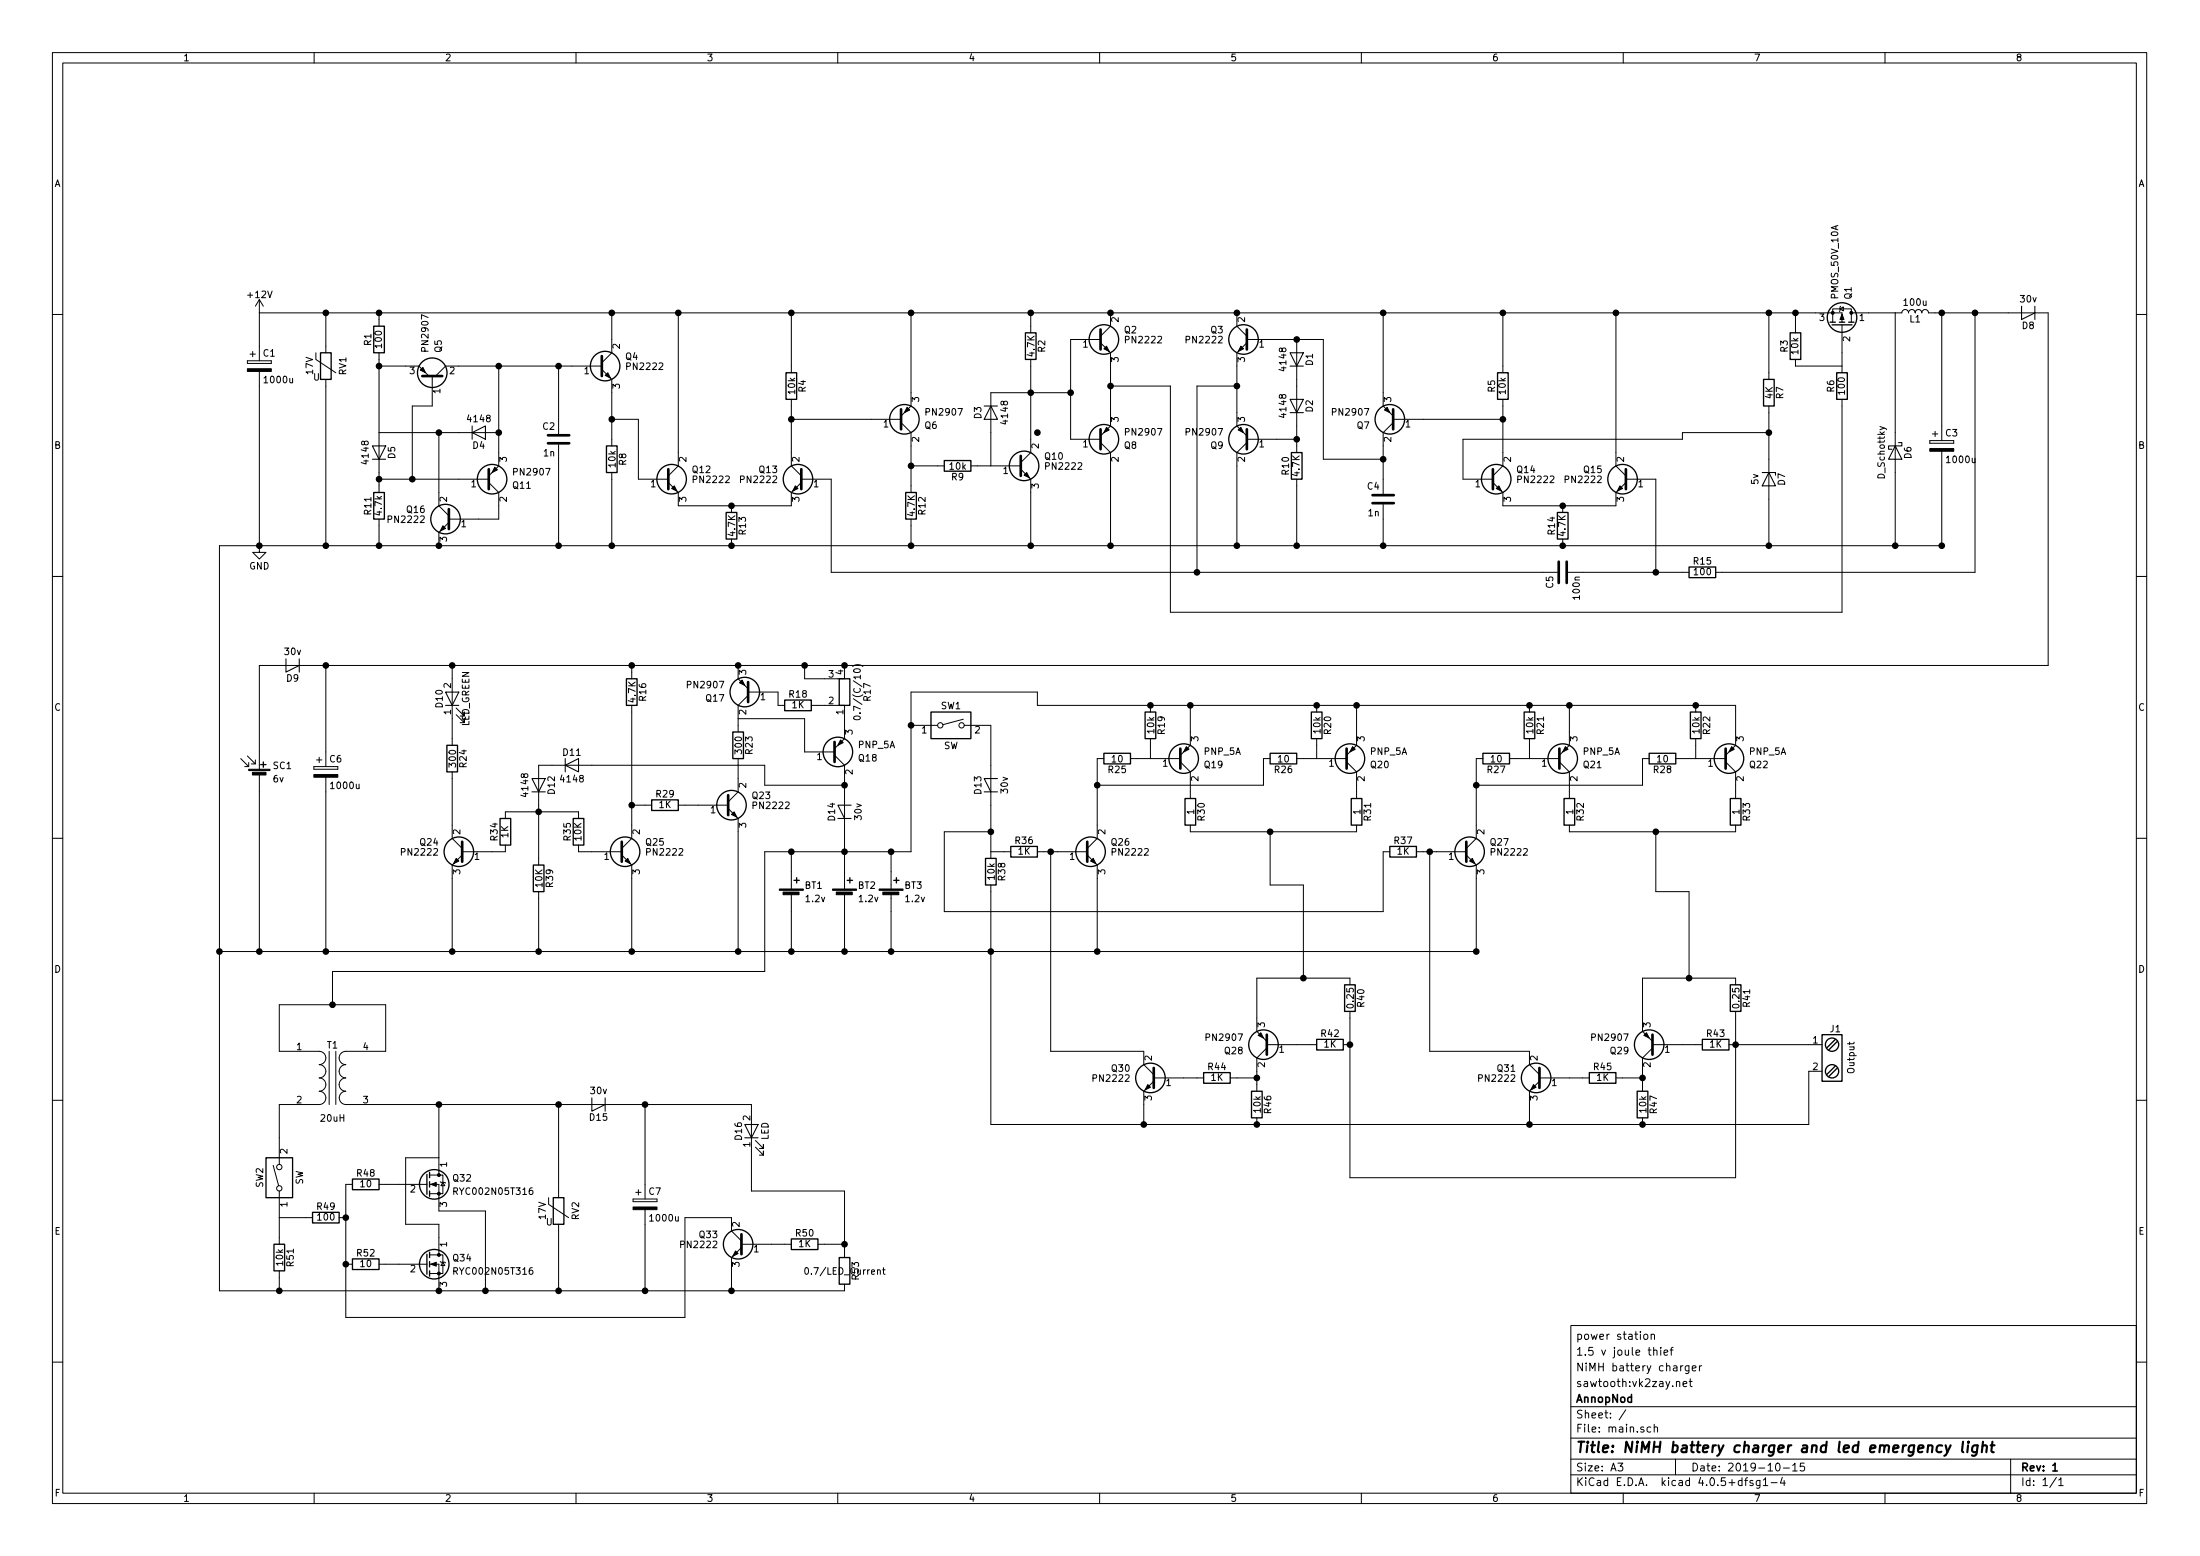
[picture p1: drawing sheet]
<svg xmlns="http://www.w3.org/2000/svg" width="420mm" height="297mm" viewBox="0 0 420 297" stroke-linecap="round" stroke-linejoin="round" font-family="sans-serif">
<g fill="none" stroke="#000" stroke-width=".19">
<path d="M10 10h400v277h-400zM12 12h396v273.1h-396zM60 10v2M110 10v2M160 10v2M210 10v2M260 10v2M310 10v2M360 10v2M49.5 57.2l-.7 1.3M49.5 57.2v11.7M49.5 57.2l.8 1.3"/>
<path d="M49.5 59.7h302.3v1.8M62.2 59.7v7.6M72.4 59.7v2.6M116.8 59.7v7.6l-1.9 2M129.5 59.7v29.2l-1.9 1.9M151.1 59.7v11.5M174 59.7v17.8l-1.9 1.9M196.8 59.7v3.8M212.1 59.7v2.6l-1.9 1.9M236.2 59.7v2.6l1.9 1.9M264.2 59.7v17.8l1.9 1.9M287 59.7v11.5"/>
<path d="M308.6 59.7v29.2l1.9 1.9M337.8 59.7v12.7M342.9 59.7v3.8M351.4 59l.6-.4v.7zM351.5 58.5l-.2 1M353.6 59.7v-.7h-3.6v2.5M353.6 59.7h9.6a.63 .63 0 0 1 .7-.6 .63 .63 0 0 1 .6 .6 .63 .63 0 0 1 .6-.6 .63 .63 0 0 1 .7 .6 .63 .63 0 0 1 .6-.6 .63 .63 0 0 1 .6 .6 .63 .63 0 0 1 .7-.6 .63 .63 0 0 1 .6 .6h22.9v67.3h-341.7v19.8M353.6 59.7v1.8M361.9 59.7v44.5M370.8 59.7v24.4M377.2 59.7v49.6h-49.5M10 60h2"/>
<path d="M47.2 68.9v.5zM47.2 69.4h4.6zM47.2 68.9h4.6zM47.8 67.6h1M48.3 67.1v1M49.5 70.9v34.5h1.3l-1.3 1.3-1.2-1.3h1.2M51.8 68.9v.5zM60.3 67.3v1.3l3.8 2.6M62.2 72.4v31.8M72.4 69.9h7.6l1.9 1.9M72.4 67.3v26.7M82.5 71.8v5.7h-3.8v14"/>
<path d="M95.2 69.9v19l-1.9 1.9M106.7 69.9v12.9M114.9 70.5l1.9 1.9v12.7M114.9 69.9h-29.8l-1.9 1.9M151.1 76.2v12.7l1.9 1.9M196.8 68.6v17.8l-1.9 1.9M204.5 75h-15.3v13.9M210.2 65.4l1.9 1.9v14l-1.9 1.9M210.2 64.8h-5.7v19.1h5.7M212.1 73.7h11.4v43.2h128.3v-40.7M236.2 73.7h-7.6v35.6M238.1 65.4l-1.9 1.9v14l1.9 1.9"/>
<path d="M238.1 64.8h14.6v22.9h11.5M247.6 64.8v21.6M287 76.2v12.7l-1.9 1.9M337.8 77.5v26.7M342.9 68.6v1.3h8.9M351.8 62v9.2M408 60h2M72.4 99.1v5.1M72.4 91.5h20.9M72.4 82.6h22.8M83.8 82.6v14l1.9 1.9M85.7 99.7l-1.9 1.9v2.6"/>
<path d="M93.3 92.1l1.9 1.9v5.1h-9.5M106.7 84.9v19.3M116.8 80h5.1v11.5h5.7M116.8 90.2v14M127.6 92.1l1.9 1.9v2.6h21.6v-2.6l1.9-1.9M139.7 96.6v1.2M151.1 80h21M153 91.5h5.7v17.8h138.7M172.1 80.7l1.9 1.9v11.4M174 99.1v5.1M174 88.9h6.3M185.4 88.9h9.5"/>
<path d="M194.9 89.6l1.9 1.9v12.7M210.2 84.5l1.9 1.9v17.8M238.1 84.5l-1.9 1.9v17.8M238.1 83.9h9.5M247.6 91.5v12.7M264.2 96.3v7.9M266.1 80h20.9M266.1 80.7l-1.9 1.9v11.7M285.1 92.1l1.9 1.9v2.6h21.6v-2.6l1.9-1.9M298.4 96.6v1.2M310.5 91.5h5.7v17.8M337.8 82.6h-16.5v1.3h-41.9v7.6h5.7"/>
<path d="M359 81.4l1.2 .5 .1 .1M368.6 84.1v.5zM368.6 84.6h4.5zM368.6 84.1h4.5zM369.1 82.8h1M369.6 82.3v1M370.8 86.1v18.1h-328.9v142.2h119.4v-1.3M373.1 84.1v.5zM10 110h2M139.7 102.9v1.3M298.4 102.9v1.3M299.5 109.3h23.1"/>
<path d="M408 110h2M62.2 127v19.3M86.4 127v15.3M87.1 136.4l1.5 1.6v-.8v.8h-.7M87.1 135.2l1.5 1.5v-.8v.8h-.7M120.6 134.7v25.4l-1.9 1.9M120.6 127v2.6M141 127v2.6l1.9 1.9M141 137.2h12.7v6.3h5.7M142.9 132.8l-1.9 1.9v5M142.9 132.1h5.7v2.6h1.3M153.7 127v2.6h7.6v-2.6"/>
<path d="M154.9 134.7h6.4v6.3l-1.9 1.9M162.8 127.2a1.51 1.51 0 0 1 2 0M163.1 136.9a.76 .76 0 0 1 1.2 .2 .83 .83 0 0 1-1.3 0zM163.1 127.8a.76 .76 0 0 1 1.2 .3 .83 .83 0 0 1-1.3 0zM174 138.5h5.1M184 137.3l-3.9 1M184.1 138.5h5.1v25.4M219.7 134.7v1.2M227.3 134.7v7.6l-1.9 1.9M251.5 134.7v1.2M259.1 134.7v7.6l-1.9 1.9M292.1 134.7v1.2"/>
<path d="M299.7 134.7v7.6l-1.9 1.9M323.8 134.7v1.2M46 144.8l1.5 1.5M47.2 144.3l1.6 1.5M47.5 145.6v.7h-.8M48.8 145.1v.7h-.8M49.5 147.9v33.7M59.9 146.3v.5zM59.9 146.8h4.6zM59.9 146.3h4.6zM60.5 145.1h1M61 144.6v1"/>
<path d="M62.2 148.4v33.2M64.5 146.3v.5zM86.4 147.4v12.7l1.9 1.9M96.5 156.2v-1.2h14v1.2M120.6 153.7h3.9M129.5 153.7h9.6M139.1 154.3l1.9 1.9v25.4M141 144.8v6.4l-1.9 1.9M159.4 144.2l1.9 1.9v23.6M161.3 149.9h-15.3v-3.8h-43.1v19M189.2 158.8h-8.9v15.2h83.9v-11.4h1.2M210.8 144.8h-1.3v15.3l-1.9 1.9"/>
<path d="M215.9 144.8h9.5M219.7 141v3.8M225.4 145.5l1.9 1.9v5M227.3 157.5v1.3h31.8v-1.3M242.6 144.8h-1.3v5.1h-31.8M242.6 158.8v10.1h6.3v17.8M247.6 144.8h9.6M251.5 141v3.8M257.2 145.5l1.9 1.9v5M283.2 144.8h-1.3v15.3l-1.9 1.9M288.3 144.8h9.5M292.1 141v3.8"/>
<path d="M297.8 145.5l1.9 1.9v5M299.7 157.5v1.3h31.8v-1.3M315 144.8h-1.3v5.1h-31.8M316.2 158.8v11.4h6.4v16.5M320 144.8h9.6M323.8 141v3.8M329.6 144.2l1.9-1.9v-7.6h-133.4v-2.6h-24.1v30.5h-28v22.9h-82.5v6.3M329.6 145.5l1.9 1.9v5M10 160h2M88.3 163.2l-1.9 1.9v16.5M96.5 161.3v1.3h-8.2M102.9 170.2v11.4"/>
<path d="M110.5 161.3v1.3h8.2M118.7 163.2l1.9 1.9v16.5M151.1 162.6v7.1M151.1 170.7v10.9M161.3 170.7v10.9M170.2 162.6v7.1M170.2 170.7v10.9M189.2 168.9v45.8h156.2v-10.2h2.6M189.2 162.6h3.8M198.1 162.6h9.5M200.7 162.6v38.1h17.7v2.5l1.9 1.9M207.6 163.2l1.9 1.9v16.5"/>
<path d="M270.5 162.6h9.5M273 162.6v38.1h19.1v2.5l1.9 1.9M280 163.2l1.9 1.9v16.5h-240M408 160h2M241.9 199.4h9.6M256.5 199.4h1.3M257.8 188v-1.3h-17.8v10.2l1.9 1.9M257.8 193.1v31.7h73.7v-31.7M315.6 199.4h9.5M330.2 199.4h17.8M331.5 188v-1.3h-17.8v10.2l1.9 1.9M353.2 198.9v.5"/>
<path d="M354.1 198.9l-.2 .3h-1.1M10 210h2M62.9 200.7v10.2M64.1 200.7v10.2M83.8 210.9v13.4M106.7 210.9v17.7M123.2 210.9v18M144.3 219l1.5 1.5v-.8v.8h-.8M144.3 217.7l1.5 1.5v-.7v.7h-.8M220.3 206.4l-1.9 1.9v6.4M220.3 205.8h9.6M234.9 205.8h5.1"/>
<path d="M240 213.4v1.3M241.9 200.1l-1.9 1.9v6.3M294 206.4l-1.9 1.9v6.4M294 205.8h9.5M308.6 205.8h5.1M313.7 213.4v1.3M315.6 200.1l-1.9 1.9v6.3M408 210h2M52.2 222.5l1 3.9M53.3 222.3v-11.4h7.7a1.27 1.27 0 0 0 1.2-1.3 1.27 1.27 0 0 0-1.2-1.3 1.27 1.27 0 0 0 1.2-1.3 1.27 1.27 0 0 0-1.2-1.2 1.27 1.27 0 0 0 1.2-1.3 1.27 1.27 0 0 0-1.2-1.3 1.27 1.27 0 0 0 1.2-1.2 1.27 1.27 0 0 0-1.2-1.3h-7.7v-8.9h20.4v8.9h-7.7a1.27 1.27 0 0 0-1.2 1.3 1.27 1.27 0 0 0 1.2 1.2 1.27 1.27 0 0 0-1.2 1.3 1.27 1.27 0 0 0 1.2 1.3 1.27 1.27 0 0 0-1.2 1.2 1.27 1.27 0 0 0 1.2 1.3 1.27 1.27 0 0 0-1.2 1.3 1.27 1.27 0 0 0 1.2 1.3h77.5v16.5h17.8v12.7M53.3 227.4v10.1M53.3 232.4h6.4"/>
<path d="M64.8 232.4h1.2M67.3 226.1h-1.3v25.4h64.8v-19.1h8.9v2.6l1.9 1.9M72.4 226.1h9.1M82 226.1h1.8v5.1h8.9v15.2M82 224.3h1.8M82 239.6h1.8M83.8 224.3h.8v3.6h-2.6M83.8 239.6h.8v3.5h-2.6M83.8 221h-6.3v12.7h6.3v5.9M84.1 225.6l1 .2M84.6 225.7l.4 .7h-.8zM86.7 227.4l.6-.1v-.4l-.6-.1v1.2"/>
<path d="M101.7 226.8h-.4l-.2 .3v.7l.2 .2 .4-.1 .1-.4-.1-.2-.4-.1-.2 .3M104.8 228.6v1.3l3.8 2.5M106.7 233.7v12.7M120.9 228.9v.5zM120.9 229.4h4.6zM120.9 228.9h4.6zM121.4 227.6h1M121.9 227.1v1M123.2 230.9v15.5M125.5 228.9v.5zM141.6 238.2l-1.9 1.9v6.3M141.6 237.5h9.5"/>
<path d="M156.2 237.5h5.1M53.3 242.6v3.8M66 241.3h1.3M72.4 241.3h9.1M82 241.3h1.8v5.1M84.1 240.8l1 .3M84.6 241l.4 .6h-.8zM86.7 242.7l.6-.1v-.5l-.6-.1v1.3M101.7 242h-.4l-.2 .3v.7l.2 .3 .4-.2 .1-.4-.1-.2h-.4l-.2 .2M153.8 242.1l.2-.1a.67 .67 0 0 1 .4 .6 .67 .67 0 0 1-.4 .7l-.3-.5zM168.6 242.4h.4M168.7 242v1.1l.3 .2"/>
<path d="M300 253h108v32.1h-108zM314 254.8l.2-.1 .4 .1 .1 .6-.1 .2-.4 .1-.2-.1zM315.3 254.8l.2-.1 .4 .1 .1 .9M315.3 254.7v1M315.8 257.8l.2-.1 .4 .1 .1 .9M315.8 257.2v1.5M317.2 257.2v.2M317.2 257.7v1M317.8 258.2l.7-.1v-.3l-.5-.1-.2 .2 .1 .7h.6M319 257.7h.5M319.5 257.2l-.3 .2v1.3M10 260h2"/>
<path d="M300 278.5h108M300 274.5h108M300 268.5h108M309 279.3h.9l-.5 .6 .5 .1v.7l-.2 .1-.7-.1M310.5 269.1l-1.3 2M315.3 272.5l-.5-.1-.2 .3v.6l.2 .1 .5-.1M315.9 272.5l.2-.1 .4 .1 .1 .9M315.9 271.9v1.5M320 278.5v3M320.2 263.8l.2-.1 .4 .1v.9M321.4 264.2l.7-.1v-.3l-.4-.1-.3 .2 .1 .7h.6M322.6 260.7l-.1 1.4-.2 .1-.4-.1"/>
<path d="M322.6 260.8l-.5-.1-.3 .3 .1 .6 .2 .1 .5-.1M322.6 263.7h.6M322.8 263.2v1.3l.4 .2M323.2 261.2l.7-.1-.1-.3-.4-.1-.2 .2 .1 .7h.5M324.6 260.7v1M325 260.7l-.4 .3M339.2 279.5l.2-.2a.81 .81 0 0 1 .6 .6 .81 .81 0 0 1-.2 .8l-.2 .1a.79 .79 0 0 1-.4-1.3zM342.4 279.7l.4-.4v1.5M344.6 279.3h-.7l-.1 .7 .2-.1h.5l.2 .3-.1 .5-.2 .1-.6-.1M384 278.5v6.6M408 260h2M60 285.1v1.9"/>
<path d="M110 285.1v1.9M160 285.1v1.9M210 285.1v1.9M260 285.1v1.9M300 281.5h108M310 285.1v1.9M333.2 282.6h.6M333.8 282.1l-.4 .2v1.3M334.8 282.7a.37 .37 0 0 0-.6 .1l.1 .2 .5 .2v.1l-.2 .3-.4-.1M336.1 282.6v1.4l-.3 .1-.3-.1M336.1 282.7l-.4-.1-.3 .3 .1 .6 .2 .1 .4-.1M336.8 282.5l.4-.4v1.5"/>
<path d="M336.8 283.6h.8M338.3 283h1.1M340.4 282l-.4 1.1h1M340.6 280.2h1.1M340.7 282.6v1M342.4 280.8h.8M360 285.1v1.9M392.7 282l-1.2 2M393.2 282.5l.4-.4v1.5M393.2 283.6h.8"/>
<circle cx="179.6" cy="138.5" r=".51"/>
<circle cx="183.6" cy="138.5" r=".51"/>
<circle cx="53.3" cy="222.8" r=".51"/>
<circle cx="53.3" cy="226.9" r=".51"/>
</g>
<path d="M392 280.8h.9" fill="none" stroke="#000" stroke-width=".3"/>
<path d="M370.9 276a.7 .7 0 0 0-1 .3v.7l.3 .2 .6-.1M371.6 275.9l.3 1.3M372.5 275.9l-.8 1.8-.4 .2M374.9 275.2l-.2 1.7 .3 .3M375.9 275.9l-.2 1.3M375.9 275.2v.2l.1-.1-.1-.1v.2M377.7 275.9l-.2 1.6a.6 .6 0 0 1-.9 .3M377.7 276a.7 .7 0 0 0-1 .3v.7l.3 .2 .5-.1M378.6 276.1l.3-.2 .5 .1-.1 1.2M378.7 275.2l-.2 2M380.2 275.9h.7M380.5 275.2l-.2 1.7 .1 .2 .4 .1" fill="none" stroke="#000" stroke-width=".41"/>
<g fill="none" stroke="#000" stroke-width=".25">
<path d="M61.2 67.3h2v5.1h-2zM71.4 62.3h2v5h-2zM150.1 71.2h2v5h-2zM195.8 63.5h2.1v5.1h-2.1zM286 71.2h2v5h-2zM336.8 72.4h2v5.1h-2zM341.9 63.5h2v5.1h-2zM349.5 61.5h1M349.9 62h3.8M350.8 71.2h2v5h-2zM351.3 61.5h1M353.1 61.5h1"/>
<path d="M71.4 94h2v5.1h-2zM115.8 85.1h2.1v5.1h-2.1zM138.7 97.8h2v5.1h-2zM173 94h2v5.1h-2zM180.3 87.9h5.1v2.1h-5.1zM246.6 86.4h2.1v5.1h-2.1zM297.4 97.8h2.1v5.1h-2.1zM322.6 108.2h5.1v2.1h-5.1zM119.6 129.6h2.1v5.1h-2.1zM140 139.7h2v5.1h-2zM149.9 133.6h5v2.1h-5zM160.3 129.6h2v5.1h-2z"/>
<path d="M177.8 135.9h7.6v5.1h-7.6zM218.7 135.9h2v5.1h-2zM250.4 135.9h2.1v5.1h-2.1zM291.1 135.9h2v5.1h-2zM322.8 135.9h2.1v5.1h-2.1zM49.8 146h1M50.3 145.5v1M85.3 142.3h2.1v5.1h-2.1zM95.5 156.2h2v5.1h-2zM109.5 156.2h2v5.1h-2zM124.5 152.7h5v2h-5zM210.8 143.8h5.1v2h-5.1z"/>
<path d="M226.3 152.4h2v5.1h-2zM242.6 143.8h5v2h-5zM258.1 152.4h2v5.1h-2zM283.2 143.8h5.1v2h-5.1zM298.7 152.4h2v5.1h-2zM315 143.8h5v2h-5zM330.5 152.4h2v5.1h-2zM101.9 165.1h2v5.1h-2zM151.6 168.1h1.1M152.1 167.5v1.1M161.8 168.1h1M162.3 167.5v1.1"/>
<path d="M170.7 168.1h1M171.2 167.5v1.1M188.2 163.9h2v5h-2zM193 161.6h5.1v2h-5.1zM265.4 161.6h5.1v2h-5.1zM251.5 198.4h5v2h-5zM256.8 188h2v5.1h-2zM325.1 198.4h5.1v2h-5.1zM330.5 188h2v5.1h-2zM348 197.5h3.8v8.9h-3.8zM350.5 198.4l-1.6 1.7M350.9 198.8l-1.7 1.6"/>
<path d="M229.9 204.8h5v2h-5zM239 208.3h2v5.1h-2zM303.5 204.8h5.1v2h-5.1zM312.7 208.3h2v5.1h-2zM350.5 203.5l-1.6 1.6M350.9 203.9l-1.7 1.6M50.8 221h5.1v7.6h-5.1zM52.3 237.5h2.1v5.1h-2.1zM59.7 231.4h5.1v2.1h-5.1zM67.3 225.1h5.1v2h-5.1zM81.5 224.2v3.8M81.5 239.4v3.8"/>
<path d="M82 223.8v1M82 225.6v1M82 227.4v1M82 239.1v1M105.7 228.6h2v5.1h-2zM151.1 236.5h5.1v2h-5.1zM67.3 240.3h5.1v2.1h-5.1zM82 240.8v1M82 242.6v1M160.3 240.1h2v5h-2z"/>
<circle cx="82.5" cy="71.2" r="2.82"/>
<circle cx="115.6" cy="69.9" r="2.82"/>
<circle cx="210.8" cy="64.8" r="2.82"/>
<circle cx="237.5" cy="64.8" r="2.82"/>
<circle cx="351.8" cy="60.6" r="2.82"/>
<circle cx="85.1" cy="99.1" r="2.82"/>
<circle cx="94" cy="91.5" r="2.82"/>
<circle cx="128.3" cy="91.5" r="2.82"/>
<circle cx="152.4" cy="91.5" r="2.82"/>
<circle cx="172.7" cy="80" r="2.82"/>
<circle cx="195.6" cy="88.9" r="2.82"/>
<circle cx="210.8" cy="83.9" r="2.82"/>
<circle cx="237.5" cy="83.9" r="2.82"/>
<circle cx="265.4" cy="80" r="2.82"/>
<circle cx="285.7" cy="91.5" r="2.82"/>
<circle cx="309.9" cy="91.5" r="2.82"/>
<circle cx="142.2" cy="132.1" r="2.82"/>
<circle cx="139.7" cy="153.7" r="2.82"/>
<circle cx="160" cy="143.5" r="2.82"/>
<circle cx="226.1" cy="144.8" r="2.82"/>
<circle cx="257.8" cy="144.8" r="2.82"/>
<circle cx="298.4" cy="144.8" r="2.82"/>
<circle cx="330.2" cy="144.8" r="2.82"/>
<circle cx="87.6" cy="162.6" r="2.82"/>
<circle cx="119.4" cy="162.6" r="2.82"/>
<circle cx="208.3" cy="162.6" r="2.82"/>
<circle cx="280.7" cy="162.6" r="2.82"/>
<circle cx="241.3" cy="199.4" r="2.82"/>
<circle cx="315" cy="199.4" r="2.82"/>
<circle cx="349.9" cy="199.4" r="1.27"/>
<circle cx="219.7" cy="205.8" r="2.82"/>
<circle cx="293.4" cy="205.8" r="2.82"/>
<circle cx="349.9" cy="204.5" r="1.27"/>
<circle cx="82.9" cy="226.1" r="2.82"/>
<circle cx="141" cy="237.5" r="2.82"/>
<circle cx="82.9" cy="241.3" r="2.82"/>
</g>
<g fill="none" stroke="#000" stroke-width=".51">
<path d="M80.6 71.8h3.9M114.9 68v3.8M172.1 78.1v3.9M210.2 62.9v3.8M238.1 62.9v3.8M266.1 78.1v3.9M85.7 97.2v3.8M93.3 89.6v3.8M104.6 84.6h4.1M104.6 83.1h4.1M127.6 89.6v3.8M153 89.6v3.8"/>
<path d="M194.9 87v3.8M210.2 82v3.8M238.1 82v3.8M262.1 96h4.1M262.1 94.5h4.1M285.1 89.6v3.8M310.5 89.6v3.8M297.7 107.2v4.1M299.2 107.2v4.1M142.9 130.2v3.8M139.1 151.8v3.8M159.4 141.6v3.9"/>
<path d="M225.4 142.9v3.8M257.2 142.9v3.8M297.8 142.9v3.8M329.6 142.9v3.8M88.3 160.7v3.8M118.7 160.7v3.8M207.6 160.7v3.8M280 160.7v3.8M241.9 197.5v3.8M315.6 197.5v3.8M220.3 203.9v3.8M294 203.9v3.8"/>
<path d="M141.6 235.6v3.8"/>
</g>
<g fill="#000" stroke="#000" stroke-width=".19">
<path d="M351.8 60l.4 1h-.8zM47.2 70.4h4.6v.5h-4.6zM80.3 70.6l.5-.5 .5 1.1zM115.6 71.7l.5-.5 .5 1zM173.2 77.8l.5 .5-1 .5zM210.8 66.6l.5-.5 .5 1zM237 66.1l.5 .5-1 .5zM264.4 78.3l.5-.5 .5 1zM94.5 89.2l.5 .5-1 .5zM128.3 93.3l.5-.6 .5 1.1zM151.9 92.7l.5 .6-1 .5zM195.6 90.7l.5-.5 .5 1z"/>
<path d="M211.3 81.6l.5 .5-1 .5zM236.5 82.1l.5-.5 .5 1zM285.7 93.3l.6-.6 .5 1.1zM309.4 92.7l.5 .6-1 .5zM368.6 85.6h4.5v.5h-4.5zM84.6 100.4l.5 .5-1 .5zM141.7 129.8l.5 1-1-.5zM47.5 146.8h4.1v.3h-4.1zM48.2 147.4h2.6v.5h-2.6zM59.9 147.9h4.6v.5h-4.6zM139.7 155.5l.5-.5 .5 1zM160.5 141.3l.5 .5-1 .5z"/>
<path d="M226.6 142.5l.5 .5-1 .5zM258.3 142.5l.5 .5-1 .5zM299 142.5l.5 .5-1.1 .5zM330.7 142.5l.5 .5-1 .5zM87.1 163.9l.5 .5-1 .5zM119.4 164.4l.5-.5 .5 1zM148.8 169.7h4.6v.3h-4.6zM149.6 170.3h3v.5h-3zM159 169.7h4.6v.3h-4.6zM159.7 170.3h3.1v.5h-3.1zM167.9 169.7h4.6v.3h-4.6zM168.6 170.3h3.1v.5h-3.1z"/>
<path d="M208.3 164.4l.5-.5 .5 1zM280.7 164.4l.5-.5 .5 1zM240.3 197.6l.5-.5 .5 1.1zM314.5 197.1l.5 1.1-1.1-.6zM219.2 207l.5 .6-1 .5zM292.9 207l.5 .6-1 .5zM82.3 226.1l1-.4v.8zM120.9 230.4h4.6v.5h-4.6zM140.5 238.8l.5 .5-1 .5zM82.3 241.3l1-.3v.7z"/>
<circle cx="350" cy="59.7" r=".28"/>
<circle cx="353.6" cy="59.7" r=".28"/>
<circle cx="83.8" cy="227.9" r=".28"/>
<circle cx="83.8" cy="224.3" r=".28"/>
<circle cx="83.8" cy="239.6" r=".28"/>
<circle cx="83.8" cy="243.1" r=".28"/>
</g>
<g fill="none" stroke="#000" stroke-width=".2">
<path d="M386.1 58.5v2.5l2.5-1.3M388.6 58.5v2.5M188 77.5h2.5M189.2 77.5l1.3 2.5h-2.5zM246.4 67.3h2.5l-1.3 2.6zM246.4 76.2h2.5l-1.3 2.6zM246.4 69.9h2.5M246.4 78.8h2.5M71.1 85.1h2.6l-1.3 2.6zM71.1 87.7h2.6M90.2 82.6l2.5-1.3v2.6zM90.2 81.3v2.6"/>
<path d="M336.5 90.2h2.6v.5M337.8 90.2l1.3 2.5h-2.6zM361.9 85.1l1.3 2.6h-2.5zM362.6 84.5h.6v.6h-2.5v.7h.6M54.6 125.8v2.5l2.5-1.3M57.1 125.8v2.5M85.1 132.1h2.5l-1.2 2.6zM85.1 134.7h2.5M101.6 148.6h2.5l-1.2 2.6zM101.6 151.2h2.5M107.9 146.1l2.6-1.3v2.6zM107.9 144.8v2.6"/>
<path d="M160 156.2h2.6M162.6 153.7h-2.6l1.3 2.5M188 151.2h2.5M190.5 148.6h-2.5l1.2 2.6M113 209.6v2.5l2.6-1.2M115.6 209.6v2.5M142.2 214.7h2.6l-1.3 2.5zM142.2 217.2h2.6"/>
</g>
<g fill="#000" stroke="#000" stroke-width=".25">
<circle cx="62.2" cy="59.7" r=".51"/>
<circle cx="72.4" cy="59.7" r=".51"/>
<circle cx="116.8" cy="59.7" r=".51"/>
<circle cx="129.5" cy="59.7" r=".51"/>
<circle cx="151.1" cy="59.7" r=".51"/>
<circle cx="174" cy="59.7" r=".51"/>
<circle cx="196.9" cy="59.7" r=".51"/>
<circle cx="212.1" cy="59.7" r=".51"/>
<circle cx="236.2" cy="59.7" r=".51"/>
<circle cx="264.2" cy="59.7" r=".51"/>
<circle cx="287" cy="59.7" r=".51"/>
<circle cx="308.6" cy="59.7" r=".51"/>
<circle cx="337.8" cy="59.7" r=".51"/>
<circle cx="342.9" cy="59.7" r=".51"/>
<circle cx="370.8" cy="59.7" r=".51"/>
<circle cx="377.2" cy="59.7" r=".51"/>
<circle cx="72.4" cy="69.9" r=".51"/>
<circle cx="95.3" cy="69.9" r=".51"/>
<circle cx="106.7" cy="69.9" r=".51"/>
<circle cx="196.9" cy="75" r=".51"/>
<circle cx="204.5" cy="75" r=".51"/>
<circle cx="212.1" cy="73.7" r=".51"/>
<circle cx="236.2" cy="73.7" r=".51"/>
<circle cx="247.7" cy="64.8" r=".51"/>
<circle cx="72.4" cy="91.5" r=".51"/>
<circle cx="78.7" cy="91.5" r=".51"/>
<circle cx="83.8" cy="82.6" r=".51"/>
<circle cx="95.3" cy="82.6" r=".51"/>
<circle cx="116.8" cy="80" r=".51"/>
<circle cx="139.7" cy="96.6" r=".51"/>
<circle cx="151.1" cy="80" r=".51"/>
<circle cx="174" cy="88.9" r=".51"/>
<circle cx="198.1" cy="82.6" r=".51"/>
<circle cx="247.7" cy="83.9" r=".51"/>
<circle cx="264.2" cy="87.7" r=".51"/>
<circle cx="287" cy="80" r=".51"/>
<circle cx="298.4" cy="96.6" r=".51"/>
<circle cx="337.8" cy="82.6" r=".51"/>
<circle cx="49.5" cy="104.2" r=".51"/>
<circle cx="62.2" cy="104.2" r=".51"/>
<circle cx="72.4" cy="104.2" r=".51"/>
<circle cx="83.8" cy="104.2" r=".51"/>
<circle cx="106.7" cy="104.2" r=".51"/>
<circle cx="116.8" cy="104.2" r=".51"/>
<circle cx="139.7" cy="104.2" r=".51"/>
<circle cx="174" cy="104.2" r=".51"/>
<circle cx="196.9" cy="104.2" r=".51"/>
<circle cx="212.1" cy="104.2" r=".51"/>
<circle cx="228.6" cy="109.3" r=".51"/>
<circle cx="236.2" cy="104.2" r=".51"/>
<circle cx="247.7" cy="104.2" r=".51"/>
<circle cx="264.2" cy="104.2" r=".51"/>
<circle cx="298.4" cy="104.2" r=".51"/>
<circle cx="316.2" cy="109.3" r=".51"/>
<circle cx="337.8" cy="104.2" r=".51"/>
<circle cx="361.9" cy="104.2" r=".51"/>
<circle cx="370.8" cy="104.2" r=".51"/>
<circle cx="62.2" cy="127" r=".51"/>
<circle cx="86.4" cy="127" r=".51"/>
<circle cx="120.7" cy="127" r=".51"/>
<circle cx="141" cy="127" r=".51"/>
<circle cx="153.7" cy="127" r=".51"/>
<circle cx="161.3" cy="127" r=".51"/>
<circle cx="174" cy="138.5" r=".51"/>
<circle cx="219.7" cy="134.7" r=".51"/>
<circle cx="227.3" cy="134.7" r=".51"/>
<circle cx="251.5" cy="134.7" r=".51"/>
<circle cx="259.1" cy="134.7" r=".51"/>
<circle cx="292.1" cy="134.7" r=".51"/>
<circle cx="299.7" cy="134.7" r=".51"/>
<circle cx="323.8" cy="134.7" r=".51"/>
<circle cx="102.9" cy="155" r=".51"/>
<circle cx="120.7" cy="153.7" r=".51"/>
<circle cx="161.3" cy="149.9" r=".51"/>
<circle cx="189.2" cy="158.8" r=".51"/>
<circle cx="209.6" cy="149.9" r=".51"/>
<circle cx="242.6" cy="158.8" r=".51"/>
<circle cx="281.9" cy="149.9" r=".51"/>
<circle cx="316.2" cy="158.8" r=".51"/>
<circle cx="151.1" cy="162.6" r=".51"/>
<circle cx="161.3" cy="162.6" r=".51"/>
<circle cx="170.2" cy="162.6" r=".51"/>
<circle cx="200.7" cy="162.6" r=".51"/>
<circle cx="273" cy="162.6" r=".51"/>
<circle cx="41.9" cy="181.6" r=".51"/>
<circle cx="49.5" cy="181.6" r=".51"/>
<circle cx="62.2" cy="181.6" r=".51"/>
<circle cx="63.5" cy="191.8" r=".51"/>
<circle cx="86.4" cy="181.6" r=".51"/>
<circle cx="102.9" cy="181.6" r=".51"/>
<circle cx="120.7" cy="181.6" r=".51"/>
<circle cx="141" cy="181.6" r=".51"/>
<circle cx="151.1" cy="181.6" r=".51"/>
<circle cx="161.3" cy="181.6" r=".51"/>
<circle cx="170.2" cy="181.6" r=".51"/>
<circle cx="189.2" cy="181.6" r=".51"/>
<circle cx="209.6" cy="181.6" r=".51"/>
<circle cx="248.9" cy="186.7" r=".51"/>
<circle cx="257.8" cy="199.4" r=".51"/>
<circle cx="281.9" cy="181.6" r=".51"/>
<circle cx="322.6" cy="186.7" r=".51"/>
<circle cx="331.5" cy="199.4" r=".51"/>
<circle cx="83.8" cy="210.9" r=".51"/>
<circle cx="106.7" cy="210.9" r=".51"/>
<circle cx="123.2" cy="210.9" r=".51"/>
<circle cx="218.4" cy="214.7" r=".51"/>
<circle cx="240" cy="205.8" r=".51"/>
<circle cx="240" cy="214.7" r=".51"/>
<circle cx="292.1" cy="214.7" r=".51"/>
<circle cx="313.7" cy="205.8" r=".51"/>
<circle cx="313.7" cy="214.7" r=".51"/>
<circle cx="66" cy="232.4" r=".51"/>
<circle cx="161.3" cy="237.5" r=".51"/>
<circle cx="53.3" cy="246.4" r=".51"/>
<circle cx="66" cy="241.3" r=".51"/>
<circle cx="83.8" cy="246.4" r=".51"/>
<circle cx="92.7" cy="246.4" r=".51"/>
<circle cx="106.7" cy="246.4" r=".51"/>
<circle cx="123.2" cy="246.4" r=".51"/>
<circle cx="139.7" cy="246.4" r=".51"/>
</g>
<text font-size="2.8" x="301" y="277.3">Title: NiMH battery charger and led emergency light</text>
<g font-size="2.1">
<text x="301" y="255.8">power station</text>
<text x="301" y="261.8">NiMH battery charger</text>
<text x="301" y="258.8">1.5 v joule thief</text>
<text x="301" y="267.8">AnnopNod</text>
<text x="301" y="264.8">sawtooth:vk2zay.net</text>
<text x="301" y="273.5">File: main.sch</text>
<text x="301" y="270.8">Sheet: /</text>
<text x="301" y="280.9">Size: A3</text>
<text x="323" y="280.9">Date: 2019-10-15</text>
<text x="386" y="280.9">Rev: 1</text>
<text x="301" y="283.7">KiCad E.D.A. kicad 4.0.5+dfsg1-4</text>
<text x="386" y="283.7">Id: 1/1</text>
</g>
<g font-size="1.8">
<text x="35" y="11.7">1</text>
<text x="85" y="11.7">2</text>
<text x="135" y="11.7">3</text>
<text x="185" y="11.7">4</text>
<text x="235" y="11.7">5</text>
<text x="285" y="11.7">6</text>
<text x="335" y="11.7">7</text>
<text x="385" y="11.7">8</text>
<text x="10.4" y="35.7">A</text>
<text x="408.4" y="35.7">A</text>
<text x="47.4" y="56.9">+12V</text>
<text x="351.1" y="56.8" transform="rotate(-90 351.1 56.8)">PMOS_50V_10A</text>
<text x="353.6" y="57.1" transform="rotate(-90 353.6 57.1)">Q1</text>
<text x="363.7" y="58.4">100u</text>
<text x="385.9" y="57.7">30v</text>
<text x="70.9" y="65.9" transform="rotate(-90 70.9 65.9)">R1</text>
<text x="213.6" y="61.5" transform="rotate(-90 213.6 61.5)">2</text>
<text x="214.7" y="63.6">Q2</text>
<text x="215.2" y="65.5">PN2222</text>
<text x="226.7" y="65.5">PN2222</text>
<text x="231.2" y="63.6">Q3</text>
<text x="237.7" y="61.5" transform="rotate(-90 237.7 61.5)">2</text>
<text x="347.5" y="61.3">3</text>
<text x="353.3" y="65.2" transform="rotate(-90 353.3 65.2)">2</text>
<text x="355.1" y="61.3">1</text>
<text x="364.7" y="61.5">L1</text>
<text x="386.2" y="62.8">D8</text>
<text x="50.3" y="68.1">C1</text>
<text x="59.8" y="71.4" transform="rotate(-90 59.8 71.4)">17V</text>
<text x="66.1" y="71.6" transform="rotate(-90 66.1 71.6)">RV1</text>
<text x="72.9" y="66.3" transform="rotate(-90 72.9 66.3)">100</text>
<text x="78.3" y="71.4">3</text>
<text x="81.8" y="66.8" transform="rotate(-90 81.8 66.8)">PN2907</text>
<text x="84.4" y="67.2" transform="rotate(-90 84.4 67.2)">Q5</text>
<text x="85.9" y="71.4">2</text>
<text x="111.6" y="71.4">1</text>
<text x="118.4" y="66.6" transform="rotate(-90 118.4 66.6)">2</text>
<text x="119.5" y="68.7">Q4</text>
<text x="119.9" y="70.6">PN2222</text>
<text x="197.6" y="67.9" transform="rotate(-90 197.6 67.9)">4.7K</text>
<text x="199.6" y="67.2" transform="rotate(-90 199.6 67.2)">R2</text>
<text x="206.8" y="66.3">1</text>
<text x="213.6" y="69.1" transform="rotate(-90 213.6 69.1)">3</text>
<text x="237.7" y="69.1" transform="rotate(-90 237.7 69.1)">3</text>
<text x="240.5" y="66.3">1</text>
<text x="245.6" y="70.6" transform="rotate(-90 245.6 70.6)">4148</text>
<text x="250.7" y="69.7" transform="rotate(-90 250.7 69.7)">D1</text>
<text x="341.4" y="67.2" transform="rotate(-90 341.4 67.2)">R3</text>
<text x="343.4" y="67.5" transform="rotate(-90 343.4 67.5)">10k</text>
<text x="50.7" y="73.1">1000u</text>
<text x="59.8" y="72.6">U</text>
<text x="84.1" y="75.1" transform="rotate(-90 84.1 75.1)">1</text>
<text x="118.4" y="74.2" transform="rotate(-90 118.4 74.2)">3</text>
<text x="151.8" y="75.2" transform="rotate(-90 151.8 75.2)">10k</text>
<text x="153.9" y="74.8" transform="rotate(-90 153.9 74.8)">R4</text>
<text x="175.5" y="76.7" transform="rotate(-90 175.5 76.7)">3</text>
<text x="265.7" y="76.7" transform="rotate(-90 265.7 76.7)">3</text>
<text x="285.5" y="74.8" transform="rotate(-90 285.5 74.8)">R5</text>
<text x="287.6" y="75.2" transform="rotate(-90 287.6 75.2)">10k</text>
<text x="338.5" y="76.1" transform="rotate(-90 338.5 76.1)">4K</text>
<text x="340.6" y="76.1" transform="rotate(-90 340.6 76.1)">R7</text>
<text x="350.3" y="74.8" transform="rotate(-90 350.3 74.8)">R6</text>
<text x="352.3" y="75.2" transform="rotate(-90 352.3 75.2)">100</text>
<text x="89.5" y="80.6">4148</text>
<text x="103.7" y="82">C2</text>
<text x="168.7" y="81.6">1</text>
<text x="176.6" y="81.9">Q6</text>
<text x="177.1" y="79.3">PN2907</text>
<text x="187.4" y="79.9" transform="rotate(-90 187.4 79.9)">D3</text>
<text x="192.5" y="80.7" transform="rotate(-90 192.5 80.7)">4148</text>
<text x="213.6" y="80.5" transform="rotate(-90 213.6 80.5)">3</text>
<text x="215.2" y="83.1">PN2907</text>
<text x="226.7" y="83.1">PN2907</text>
<text x="237.7" y="80.5" transform="rotate(-90 237.7 80.5)">3</text>
<text x="245.6" y="79.5" transform="rotate(-90 245.6 79.5)">4148</text>
<text x="250.7" y="78.6" transform="rotate(-90 250.7 78.6)">D2</text>
<text x="254.7" y="79.3">PN2907</text>
<text x="259.2" y="81.9">Q7</text>
<text x="268.4" y="81.6">1</text>
<text x="371.6" y="83.3">C3</text>
<text x="10.4" y="85.7">B</text>
<text x="70.4" y="88.4" transform="rotate(-90 70.4 88.4)">4148</text>
<text x="75.5" y="87.5" transform="rotate(-90 75.5 87.5)">D5</text>
<text x="90.3" y="85.7">D4</text>
<text x="96.8" y="88.1" transform="rotate(-90 96.8 88.1)">3</text>
<text x="103.8" y="87.1">1n</text>
<text x="117.6" y="89.1" transform="rotate(-90 117.6 89.1)">10k</text>
<text x="119.6" y="88.8" transform="rotate(-90 119.6 88.8)">R8</text>
<text x="131.1" y="88.1" transform="rotate(-90 131.1 88.1)">2</text>
<text x="152.7" y="88.1" transform="rotate(-90 152.7 88.1)">2</text>
<text x="175.5" y="84.3" transform="rotate(-90 175.5 84.3)">2</text>
<text x="181.4" y="89.6">10k</text>
<text x="198.4" y="85.6" transform="rotate(-90 198.4 85.6)">2</text>
<text x="199.6" y="87.7">Q10</text>
<text x="199.9" y="89.6">PN2222</text>
<text x="206.8" y="85.4">1</text>
<text x="213.6" y="88.1" transform="rotate(-90 213.6 88.1)">2</text>
<text x="214.7" y="85.7">Q8</text>
<text x="231.2" y="85.7">Q9</text>
<text x="237.7" y="88.1" transform="rotate(-90 237.7 88.1)">2</text>
<text x="240.5" y="85.4">1</text>
<text x="265.7" y="84.3" transform="rotate(-90 265.7 84.3)">2</text>
<text x="288.5" y="88.1" transform="rotate(-90 288.5 88.1)">2</text>
<text x="310.1" y="88.1" transform="rotate(-90 310.1 88.1)">2</text>
<text x="365" y="87.5" transform="rotate(-90 365 87.5)">D6</text>
<text x="372" y="88.4">1000u</text>
<text x="408.4" y="85.7">B</text>
<text x="85.3" y="95.8" transform="rotate(-90 85.3 95.8)">2</text>
<text x="90" y="93">1</text>
<text x="96.8" y="95.8" transform="rotate(-90 96.8 95.8)">2</text>
<text x="98" y="93.3">Q11</text>
<text x="98.3" y="90.7">PN2907</text>
<text x="124.3" y="93">1</text>
<text x="131.1" y="95.8" transform="rotate(-90 131.1 95.8)">3</text>
<text x="132.3" y="90.3">Q12</text>
<text x="132.6" y="92.2">PN2222</text>
<text x="141.7" y="92.2">PN2222</text>
<text x="145" y="90.3">Q13</text>
<text x="152.7" y="95.8" transform="rotate(-90 152.7 95.8)">3</text>
<text x="155.4" y="93">1</text>
<text x="181.8" y="91.7">R9</text>
<text x="191.6" y="90.5">1</text>
<text x="198.4" y="93.2" transform="rotate(-90 198.4 93.2)">3</text>
<text x="246.2" y="90.6" transform="rotate(-90 246.2 90.6)">R10</text>
<text x="248.2" y="90.8" transform="rotate(-90 248.2 90.8)">4.7K</text>
<text x="261.2" y="93.5">C4</text>
<text x="281.8" y="93">1</text>
<text x="288.5" y="95.8" transform="rotate(-90 288.5 95.8)">3</text>
<text x="289.8" y="90.3">Q14</text>
<text x="290.1" y="92.2">PN2222</text>
<text x="299.1" y="92.2">PN2222</text>
<text x="302.5" y="90.3">Q15</text>
<text x="310.1" y="95.8" transform="rotate(-90 310.1 95.8)">3</text>
<text x="312.9" y="93">1</text>
<text x="335.8" y="92.4" transform="rotate(-90 335.8 92.4)">5v</text>
<text x="340.9" y="92.6" transform="rotate(-90 340.9 92.6)">D7</text>
<text x="359.9" y="91.2" transform="rotate(-90 359.9 91.2)">D_Schottky</text>
<text x="70.9" y="98.2" transform="rotate(-90 70.9 98.2)">R11</text>
<text x="72.9" y="98.3" transform="rotate(-90 72.9 98.3)">4.7k</text>
<text x="74.3" y="99.8">PN2222</text>
<text x="77.7" y="97.9">Q16</text>
<text x="88.1" y="100.6">1</text>
<text x="142.4" y="102" transform="rotate(-90 142.4 102)">R13</text>
<text x="174.7" y="98.4" transform="rotate(-90 174.7 98.4)">4.7K</text>
<text x="176.7" y="98.2" transform="rotate(-90 176.7 98.2)">R12</text>
<text x="261.3" y="98.5">1n</text>
<text x="297" y="102" transform="rotate(-90 297 102)">R14</text>
<text x="85.3" y="103.4" transform="rotate(-90 85.3 103.4)">3</text>
<text x="140.4" y="102.2" transform="rotate(-90 140.4 102.2)">4.7K</text>
<text x="299" y="102.2" transform="rotate(-90 299 102.2)">4.7K</text>
<text x="323.5" y="107.8">R15</text>
<text x="47.6" y="108.7">GND</text>
<text x="296.6" y="112.3" transform="rotate(-90 296.6 112.3)">C5</text>
<text x="323.6" y="109.8">100</text>
<text x="301.7" y="114.3" transform="rotate(-90 301.7 114.3)">100n</text>
<text x="54.4" y="125">30v</text>
<text x="54.8" y="130.1">D9</text>
<text x="86.1" y="131.3" transform="rotate(-90 86.1 131.3)">2</text>
<text x="131.5" y="131.4">PN2907</text>
<text x="142.5" y="128.8" transform="rotate(-90 142.5 128.8)">3</text>
<text x="158.3" y="129.3">3</text>
<text x="161" y="128.8" transform="rotate(-90 161 128.8)">4</text>
<text x="10.4" y="135.7">C</text>
<text x="84.5" y="135" transform="rotate(-90 84.5 135)">D10</text>
<text x="86.1" y="136.4" transform="rotate(-90 86.1 136.4)">1</text>
<text x="121.4" y="134" transform="rotate(-90 121.4 134)">4.7K</text>
<text x="123.4" y="133.7" transform="rotate(-90 123.4 133.7)">R16</text>
<text x="134.9" y="133.9">Q17</text>
<text x="142.5" y="136.4" transform="rotate(-90 142.5 136.4)">2</text>
<text x="145.2" y="133.6">1</text>
<text x="150.8" y="133.2">R18</text>
<text x="151.3" y="135.2">1K</text>
<text x="158.3" y="134.4">2</text>
<text x="161" y="136.4" transform="rotate(-90 161 136.4)">1</text>
<text x="164.4" y="136.1" transform="rotate(-90 164.4 136.1)">0.7/(C/10)</text>
<text x="166.3" y="133.7" transform="rotate(-90 166.3 133.7)">R17</text>
<text x="179.7" y="135.4">SW1</text>
<text x="408.4" y="135.7">C</text>
<text x="89.6" y="138.8" transform="rotate(-90 89.6 138.8)">LED_GREEN</text>
<text x="141.7" y="143.7" transform="rotate(-90 141.7 143.7)">300</text>
<text x="143.7" y="143.9" transform="rotate(-90 143.7 143.9)">R23</text>
<text x="162.8" y="140.2" transform="rotate(-90 162.8 140.2)">3</text>
<text x="164" y="142.8">PNP_5A</text>
<text x="176" y="140">1</text>
<text x="180.2" y="143">SW</text>
<text x="186.2" y="140">2</text>
<text x="220.4" y="139.9" transform="rotate(-90 220.4 139.9)">10k</text>
<text x="222.5" y="140.1" transform="rotate(-90 222.5 140.1)">R19</text>
<text x="228.9" y="141.5" transform="rotate(-90 228.9 141.5)">3</text>
<text x="252.2" y="139.9" transform="rotate(-90 252.2 139.9)">10k</text>
<text x="254.2" y="140.1" transform="rotate(-90 254.2 140.1)">R20</text>
<text x="260.6" y="141.5" transform="rotate(-90 260.6 141.5)">3</text>
<text x="292.8" y="139.9" transform="rotate(-90 292.8 139.9)">10k</text>
<text x="294.8" y="140.1" transform="rotate(-90 294.8 140.1)">R21</text>
<text x="301.2" y="141.5" transform="rotate(-90 301.2 141.5)">3</text>
<text x="324.6" y="139.9" transform="rotate(-90 324.6 139.9)">10k</text>
<text x="326.6" y="140.1" transform="rotate(-90 326.6 140.1)">R22</text>
<text x="333" y="141.5" transform="rotate(-90 333 141.5)">3</text>
<text x="52.2" y="149.3">6v</text>
<text x="52.2" y="146.8">SC1</text>
<text x="63" y="145.5">C6</text>
<text x="87.1" y="146.3" transform="rotate(-90 87.1 146.3)">300</text>
<text x="89.1" y="146.4" transform="rotate(-90 89.1 146.4)">R24</text>
<text x="107.3" y="149.3">4148</text>
<text x="107.6" y="144.3">D11</text>
<text x="156" y="145.1">1</text>
<text x="162.8" y="147.8" transform="rotate(-90 162.8 147.8)">2</text>
<text x="164" y="145.4">Q18</text>
<text x="211.7" y="147.6">R25</text>
<text x="212.4" y="145.5">10</text>
<text x="222.1" y="146.3">1</text>
<text x="228.9" y="149.1" transform="rotate(-90 228.9 149.1)">2</text>
<text x="230" y="144.1">PNP_5A</text>
<text x="230.1" y="146.6">Q19</text>
<text x="243.5" y="147.6">R26</text>
<text x="244.1" y="145.5">10</text>
<text x="253.8" y="146.3">1</text>
<text x="260.6" y="149.1" transform="rotate(-90 260.6 149.1)">2</text>
<text x="261.7" y="144.1">PNP_5A</text>
<text x="261.8" y="146.6">Q20</text>
<text x="284.1" y="147.6">R27</text>
<text x="284.8" y="145.5">10</text>
<text x="294.5" y="146.3">1</text>
<text x="301.2" y="149.1" transform="rotate(-90 301.2 149.1)">2</text>
<text x="302.4" y="144.1">PNP_5A</text>
<text x="302.5" y="146.6">Q21</text>
<text x="315.9" y="147.6">R28</text>
<text x="316.5" y="145.5">10</text>
<text x="326.2" y="146.3">1</text>
<text x="333" y="149.1" transform="rotate(-90 333 149.1)">2</text>
<text x="334.1" y="144.1">PNP_5A</text>
<text x="334.2" y="146.6">Q22</text>
<text x="63.4" y="150.6">1000u</text>
<text x="100.9" y="151.9" transform="rotate(-90 100.9 151.9)">4148</text>
<text x="105.9" y="151.5" transform="rotate(-90 105.9 151.5)">D12</text>
<text x="125.4" y="152.2">R29</text>
<text x="125.9" y="154.2">1K</text>
<text x="135.7" y="155.2">1</text>
<text x="142.5" y="150.4" transform="rotate(-90 142.5 150.4)">2</text>
<text x="143.7" y="152.5">Q23</text>
<text x="144" y="154.4">PN2222</text>
<text x="187.4" y="151.5" transform="rotate(-90 187.4 151.5)">D13</text>
<text x="192.5" y="151.4" transform="rotate(-90 192.5 151.4)">30v</text>
<text x="228" y="155.5" transform="rotate(-90 228 155.5)">1</text>
<text x="259.8" y="155.5" transform="rotate(-90 259.8 155.5)">1</text>
<text x="300.4" y="155.5" transform="rotate(-90 300.4 155.5)">1</text>
<text x="332.2" y="155.5" transform="rotate(-90 332.2 155.5)">1</text>
<text x="80.3" y="161.4">Q24</text>
<text x="87.9" y="159.3" transform="rotate(-90 87.9 159.3)">2</text>
<text x="95" y="160.4" transform="rotate(-90 95 160.4)">R34</text>
<text x="97.1" y="159.9" transform="rotate(-90 97.1 159.9)">1K</text>
<text x="109" y="160.4" transform="rotate(-90 109 160.4)">R35</text>
<text x="111" y="160.4" transform="rotate(-90 111 160.4)">10K</text>
<text x="122.2" y="159.3" transform="rotate(-90 122.2 159.3)">2</text>
<text x="123.4" y="161.4">Q25</text>
<text x="142.5" y="158" transform="rotate(-90 142.5 158)">3</text>
<text x="159.5" y="156.6" transform="rotate(-90 159.5 156.6)">D14</text>
<text x="164.5" y="156.4" transform="rotate(-90 164.5 156.4)">30v</text>
<text x="194" y="161.1">R36</text>
<text x="211.1" y="159.3" transform="rotate(-90 211.1 159.3)">2</text>
<text x="212.3" y="161.4">Q26</text>
<text x="230.1" y="156.6" transform="rotate(-90 230.1 156.6)">R30</text>
<text x="261.8" y="156.6" transform="rotate(-90 261.8 156.6)">R31</text>
<text x="266.3" y="161.1">R37</text>
<text x="283.5" y="159.3" transform="rotate(-90 283.5 159.3)">2</text>
<text x="284.7" y="161.4">Q27</text>
<text x="302.5" y="156.6" transform="rotate(-90 302.5 156.6)">R32</text>
<text x="334.2" y="156.6" transform="rotate(-90 334.2 156.6)">R33</text>
<text x="76.9" y="163.3">PN2222</text>
<text x="87.9" y="166.9" transform="rotate(-90 87.9 166.9)">3</text>
<text x="90.6" y="164.1">1</text>
<text x="115.4" y="164.1">1</text>
<text x="122.2" y="166.9" transform="rotate(-90 122.2 166.9)">3</text>
<text x="123.7" y="163.3">PN2222</text>
<text x="189.9" y="167.9" transform="rotate(-90 189.9 167.9)">10k</text>
<text x="194.5" y="163.1">1K</text>
<text x="204.3" y="164.1">1</text>
<text x="211.1" y="166.9" transform="rotate(-90 211.1 166.9)">3</text>
<text x="212.6" y="163.3">PN2222</text>
<text x="266.9" y="163.1">1K</text>
<text x="276.7" y="164.1">1</text>
<text x="283.5" y="166.9" transform="rotate(-90 283.5 166.9)">3</text>
<text x="285" y="163.3">PN2222</text>
<text x="103.6" y="169.3" transform="rotate(-90 103.6 169.3)">10K</text>
<text x="105.6" y="169.3" transform="rotate(-90 105.6 169.3)">R39</text>
<text x="153.7" y="169.7">BT1</text>
<text x="153.9" y="172.2">1.2v</text>
<text x="163.9" y="169.7">BT2</text>
<text x="164.1" y="172.2">1.2v</text>
<text x="172.8" y="169.7">BT3</text>
<text x="173" y="172.2">1.2v</text>
<text x="192" y="168" transform="rotate(-90 192 168)">R38</text>
<text x="10.4" y="185.7">D</text>
<text x="408.4" y="185.7">D</text>
<text x="241.6" y="196.1" transform="rotate(-90 241.6 196.1)">3</text>
<text x="252.4" y="197.9">R42</text>
<text x="258.5" y="192.3" transform="rotate(-90 258.5 192.3)">0.25</text>
<text x="260.6" y="192.2" transform="rotate(-90 260.6 192.2)">R40</text>
<text x="315.2" y="196.1" transform="rotate(-90 315.2 196.1)">3</text>
<text x="326" y="197.9">R43</text>
<text x="332.2" y="192.3" transform="rotate(-90 332.2 192.3)">0.25</text>
<text x="334.2" y="192.2" transform="rotate(-90 334.2 192.2)">R41</text>
<text x="349.6" y="197">J1</text>
<text x="56.7" y="200.4">1</text>
<text x="62.5" y="200.1">T1</text>
<text x="69.4" y="200.4">4</text>
<text x="220" y="202.4" transform="rotate(-90 220 202.4)">2</text>
<text x="230.6" y="198.7">PN2907</text>
<text x="233.9" y="201.2">Q28</text>
<text x="241.6" y="203.7" transform="rotate(-90 241.6 203.7)">2</text>
<text x="244.3" y="201">1</text>
<text x="252.9" y="200">1K</text>
<text x="293.6" y="202.4" transform="rotate(-90 293.6 202.4)">2</text>
<text x="304.2" y="198.7">PN2907</text>
<text x="307.6" y="201.2">Q29</text>
<text x="315.2" y="203.7" transform="rotate(-90 315.2 203.7)">2</text>
<text x="318" y="201">1</text>
<text x="326.5" y="200">1K</text>
<text x="346.2" y="199.2">1</text>
<text x="112.8" y="208.9">30v</text>
<text x="209" y="206.5">PN2222</text>
<text x="212.3" y="204.6">Q30</text>
<text x="222.7" y="207.3">1</text>
<text x="230.8" y="204.3">R44</text>
<text x="231.3" y="206.3">1K</text>
<text x="282.6" y="206.5">PN2222</text>
<text x="286" y="204.6">Q31</text>
<text x="296.4" y="207.3">1</text>
<text x="304.4" y="204.3">R45</text>
<text x="305" y="206.3">1K</text>
<text x="346.2" y="204.3">2</text>
<text x="354.2" y="204.8" transform="rotate(-90 354.2 204.8)">Output</text>
<text x="56.7" y="210.6">2</text>
<text x="61.3" y="214.1">20uH</text>
<text x="69.4" y="210.6">3</text>
<text x="112.7" y="213.9">D15</text>
<text x="143.3" y="213.9" transform="rotate(-90 143.3 213.9)">2</text>
<text x="220" y="210.1" transform="rotate(-90 220 210.1)">3</text>
<text x="240.7" y="212.3" transform="rotate(-90 240.7 212.3)">10k</text>
<text x="242.8" y="212.5" transform="rotate(-90 242.8 212.5)">R46</text>
<text x="293.6" y="210.1" transform="rotate(-90 293.6 210.1)">3</text>
<text x="314.4" y="212.3" transform="rotate(-90 314.4 212.3)">10k</text>
<text x="316.4" y="212.5" transform="rotate(-90 316.4 212.5)">R47</text>
<text x="54.9" y="220.2" transform="rotate(-90 54.9 220.2)">2</text>
<text x="141.7" y="217.6" transform="rotate(-90 141.7 217.6)">D16</text>
<text x="143.3" y="219" transform="rotate(-90 143.3 219)">1</text>
<text x="146.8" y="217.7" transform="rotate(-90 146.8 217.7)">LED</text>
<text x="50.2" y="226.7" transform="rotate(-90 50.2 226.7)">SW2</text>
<text x="57.9" y="226.2" transform="rotate(-90 57.9 226.2)">SW</text>
<text x="68.2" y="224.6">R48</text>
<text x="68.9" y="226.6">10</text>
<text x="78.4" y="227.6">2</text>
<text x="85.3" y="222.8" transform="rotate(-90 85.3 222.8)">1</text>
<text x="86.6" y="225.5">Q32</text>
<text x="54.9" y="230.4" transform="rotate(-90 54.9 230.4)">1</text>
<text x="60.6" y="230.9">R49</text>
<text x="60.8" y="233">100</text>
<text x="85.3" y="230.4" transform="rotate(-90 85.3 230.4)">3</text>
<text x="87.2" y="228.1">RYC002N05T316</text>
<text x="104.2" y="232.7" transform="rotate(-90 104.2 232.7)">17V</text>
<text x="104.3" y="233.9">U</text>
<text x="110.6" y="232.9" transform="rotate(-90 110.6 232.9)">RV2</text>
<text x="124" y="228.1">C7</text>
<text x="124.3" y="233.2">1000u</text>
<text x="10.4" y="235.7">E</text>
<text x="68.2" y="239.8">R52</text>
<text x="85.3" y="238" transform="rotate(-90 85.3 238)">1</text>
<text x="130.2" y="238.2">PN2222</text>
<text x="133.6" y="236.3">Q33</text>
<text x="141.2" y="234.2" transform="rotate(-90 141.2 234.2)">2</text>
<text x="144" y="239.1">1</text>
<text x="152" y="236">R50</text>
<text x="152.6" y="238.1">1K</text>
<text x="408.4" y="235.7">E</text>
<text x="54.1" y="241.5" transform="rotate(-90 54.1 241.5)">10k</text>
<text x="56.1" y="241.7" transform="rotate(-90 56.1 241.7)">R51</text>
<text x="68.9" y="241.9">10</text>
<text x="78.4" y="242.9">2</text>
<text x="85.3" y="245.6" transform="rotate(-90 85.3 245.6)">3</text>
<text x="86.6" y="240.8">Q34</text>
<text x="87.2" y="243.3">RYC002N05T316</text>
<text x="141.2" y="241.8" transform="rotate(-90 141.2 241.8)">3</text>
<text x="154.4" y="243.3">0.7/LED_Current</text>
<text x="164" y="244.2" transform="rotate(-90 164 244.2)">R53</text>
<text x="10.5" y="285.7">F</text>
<text x="35" y="286.7">1</text>
<text x="85" y="286.7">2</text>
<text x="135" y="286.7">3</text>
<text x="185" y="286.7">4</text>
<text x="235" y="286.7">5</text>
<text x="285" y="286.7">6</text>
<text x="335" y="286.7">7</text>
<text x="385" y="286.7">8</text>
<text x="408.5" y="285.7">F</text>
</g>
</svg>
